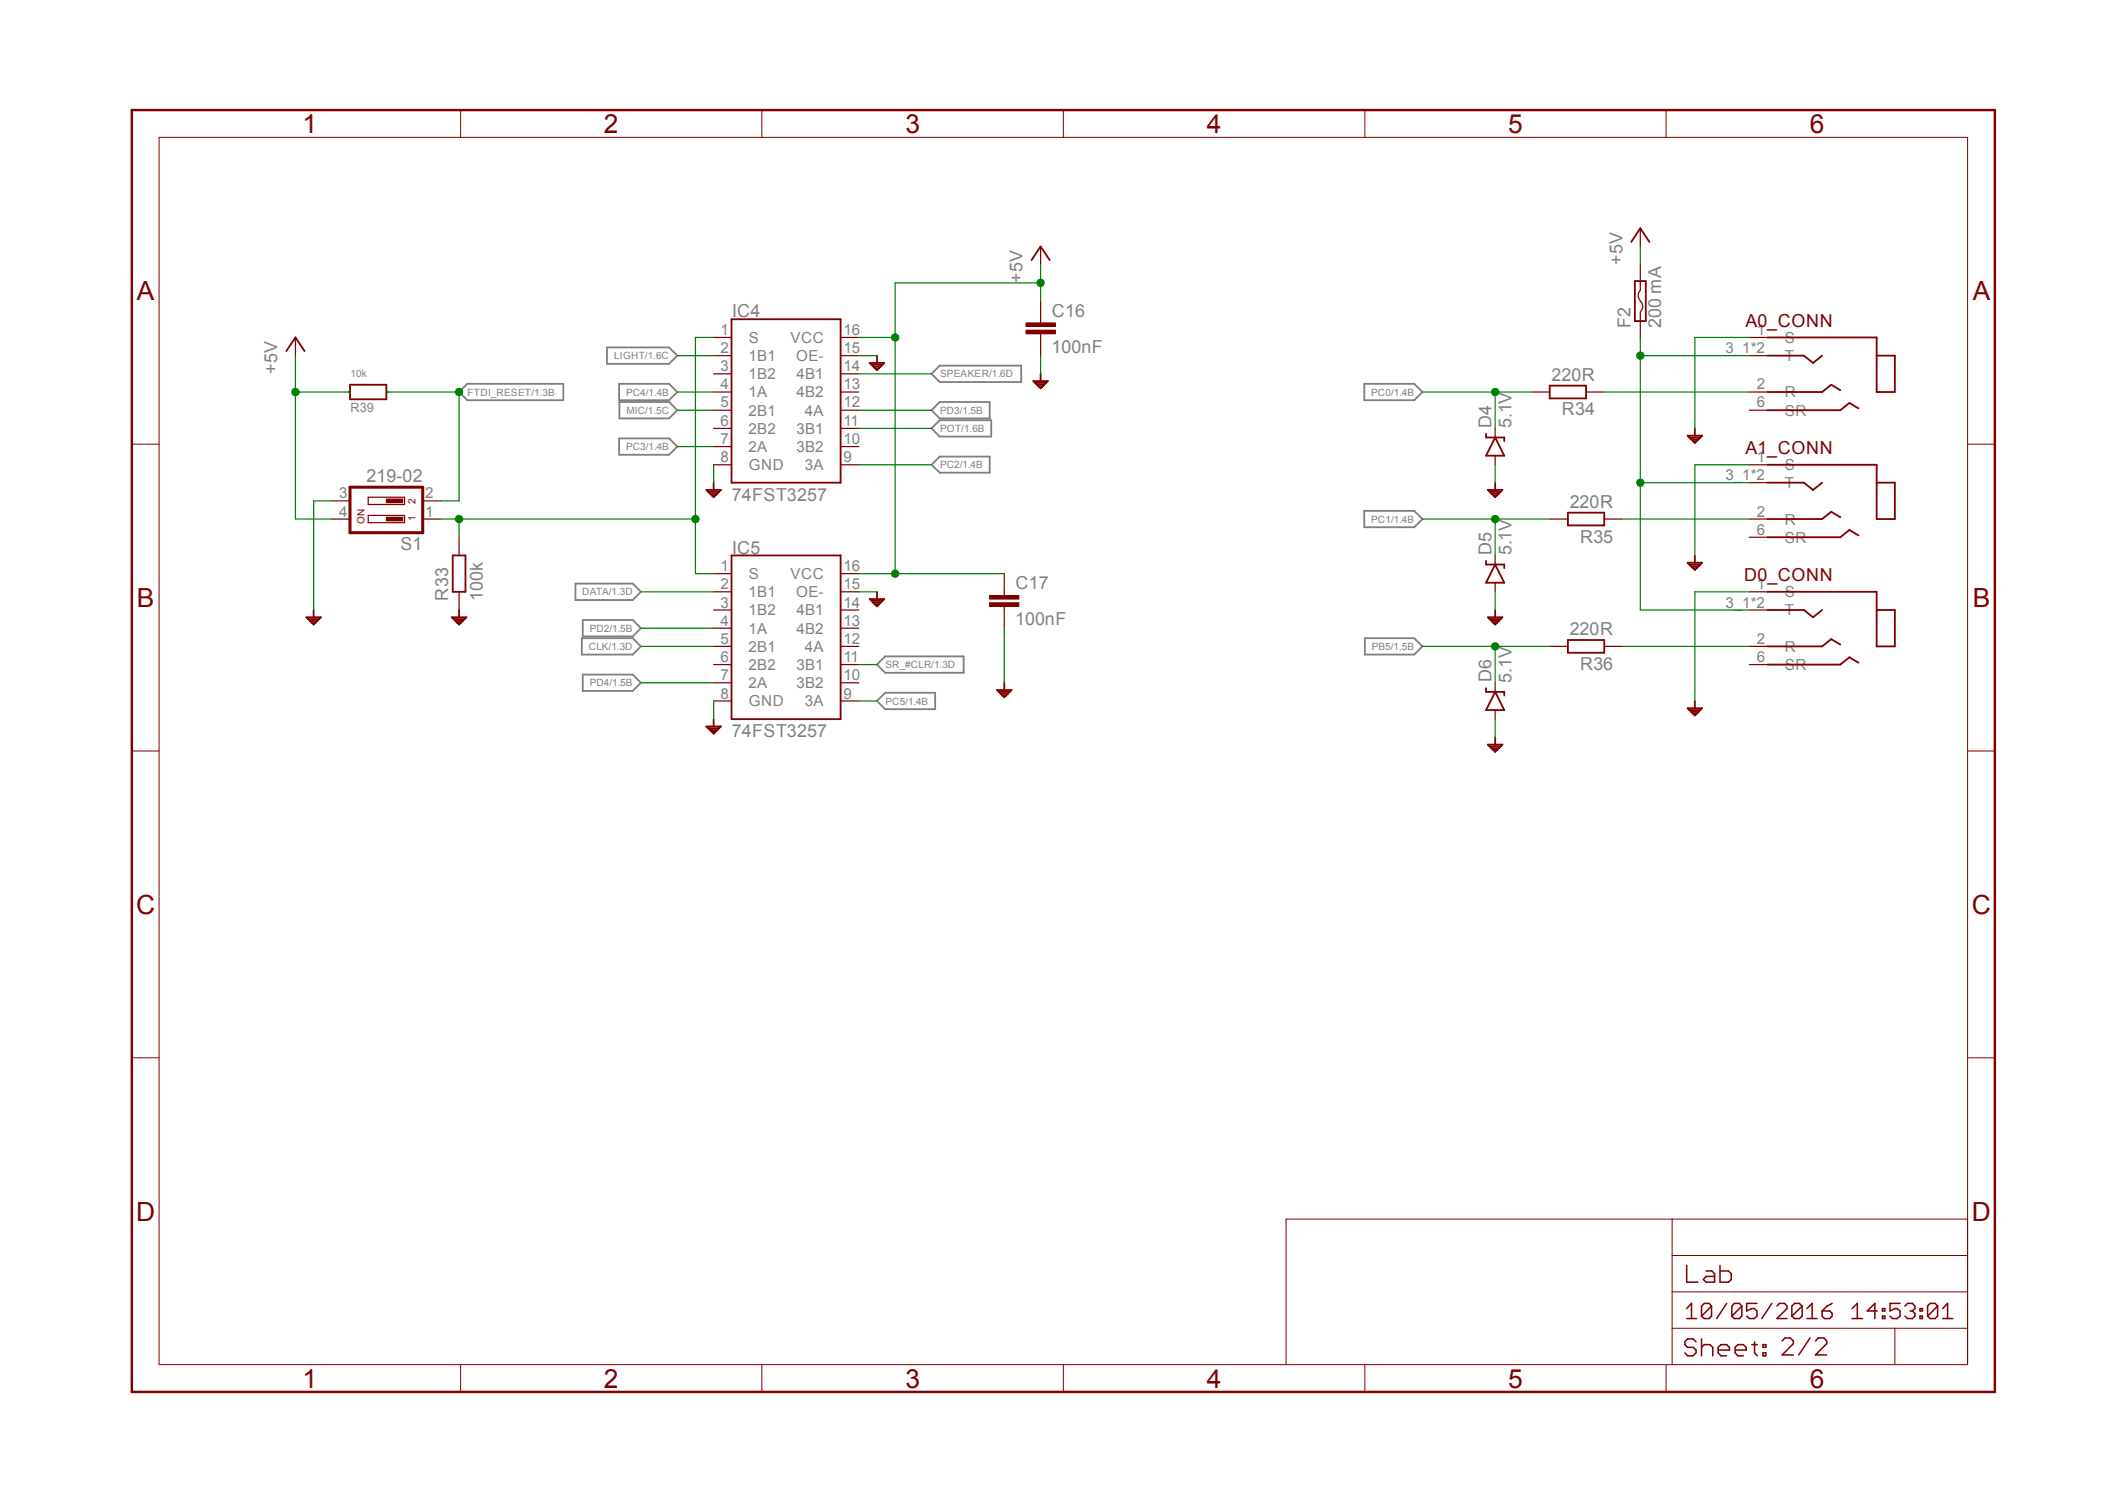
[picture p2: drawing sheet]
<svg xmlns="http://www.w3.org/2000/svg" width="297mm" height="210mm" viewBox="0 0 297 210" stroke-linecap="round" stroke-linejoin="round" font-family="sans-serif">
<g fill="none" stroke="#808080" stroke-width=".25">
<path d="M65.3 53.6h13.4v2.3h-13.4l-1.2-1.2zM84.8 48.5h8.7l1.1 1.2-1.1 1.1h-8.7zM86.5 53.6h7l1.1 1.1-1.1 1.2h-7zM86.5 56.1h7l1.1 1.2-1.1 1.1h-7zM131.3 58.7h7.2v2.3h-7.2l-1.2-1.2zM131.3 56.1h7v2.3h-7l-1.2-1.1zM131.3 51.1h11.4v2.2h-11.4l-1.2-1.1zM190.6 53.6h7l1.1 1.1-1.1 1.2h-7zM86.5 61.2h7l1.1 1.2-1.1 1.1h-7zM130.1 64.9l1.2-1.1h7v2.2h-7zM190.6 71.3h7l1.1 1.2-1.1 1.1h-7zM80.4 81.5h8l1.1 1.1-1.1 1.2h-8z"/>
<path d="M81.3 89.1h7.1l1.1 1.2-1.1 1.1h-7.1zM81.4 94.2h7l1.1 1.1-1.1 1.2h-7zM81.4 86.6h7l1.1 1.1-1.1 1.2h-7zM122.5 97.9l1.2-1.2h6.9v2.3h-6.9zM122.5 92.8l1.2-1.1h10.9v2.2h-10.9zM190.7 89.1h6.9l1.1 1.2-1.1 1.1h-6.9z"/>
</g>
<g fill="none" stroke="#800000" stroke-width=".14">
<path d="M22.2 19.2h252.7v171.3h-252.7zM64.3 15.4v3.8M106.4 15.4v3.8M148.5 15.4v3.8M190.7 15.4v3.8M232.7 15.4v3.8M18.4 62h3.8M274.9 62h3.8M18.4 104.9h3.8M274.9 104.9h3.8M18.4 147.7h3.8M274.9 147.7h3.8"/>
<path d="M233.6 170.2v20.3M233.6 175.3h41.3M274.9 170.2h-95.2v20.3M64.3 190.5v3.9M106.4 190.5v3.9M148.5 190.5v3.9M190.7 190.5v3.9M232.7 190.5v3.9M233.6 185.5h41.3M233.6 180.4h41.3M264.7 185.5v5"/>
</g>
<g fill="none" stroke="#800000" stroke-width=".21">
<path d="M235.6 176.7v2.3h1.6M238.3 177.5h.8l.4 .3v1.2h-1.2l-.3-.4 .3-.4h1.2M240.3 176.7v2.3h1.2l.4-.4v-.8l-.4-.3h-1.2M235.6 182.7l.7-.7v2.1M235.6 184.1h1.4M236.9 187.4l-.4-.5h-.7l-.4 .5v.3l.4 .4h.7l.4 .4v.4l-.4 .4h-.7l-.4-.4M237.7 186.9v2.4M237.7 188.1l.4-.4h.8l.4 .4v1.2M239.1 182.4v1.4l-.3 .3h-.7l-.4-.3M239.1 182.4l-.3-.4h-.7l-.4 .4v1.4M239.1 182.4l-1.4 1.4M240 188.5h1.6v-.4l-.4-.4h-.8l-.4 .4v.8l.4 .4h.8"/>
<path d="M241.2 182l-1.4 2.1M242.4 188.5h1.5v-.4l-.4-.4h-.7l-.4 .4v.8l.4 .4h.7M243.3 182.4v1.4l-.3 .3h-.7l-.4-.3M243.3 182.4l-.3-.4h-.7l-.4 .4v1.4M243.3 182.4l-1.4 1.4M244.7 187.7h.8M245.1 187.4v1.5l.4 .4M245.4 182h-1.4v1l.7-.3h.4l.3 .3v.8l-.3 .3h-.7l-.4-.3M246.3 187.7h.4v.4h-.4zM246.3 188.9h.4v.4h-.4zM247.5 182l-1.4 2.1M248.2 182.4l.4-.4h.7l.3 .4v.3l-1.4 1.4h1.4"/>
<path d="M249 187.2l.3-.4h.8l.4 .4v.4l-1.5 1.6h1.5M251.8 182.4v1.4l-.4 .3h-.7l-.4-.3M251.8 182.4l-.4-.4h-.7l-.4 .4v1.4M251.8 182.4l-1.5 1.4M252.4 184.1h1.4M252.4 182.7l.8-.7v2.1M252.9 186.8l-1.6 2.4M253.6 187.2l.4-.4h.8l.4 .4v.4l-1.6 1.6h1.6M254.6 183h1l.3 .4v.4l-.3 .3h-.7l-.3-.3zM255.9 182l-.7 .4-.6 .6M258.7 184.1h1.5M258.7 182.7l.8-.7v2.1"/>
<path d="M262.3 183h-1.4l1-1v2.1M263 183.8h.3v.3h-.3zM263 182.7h.3v.3h-.3zM265.4 182h-1.4v1l.7-.3h.3l.4 .3v.8l-.4 .3h-.6l-.4-.3M266.1 182.4l.4-.4h.7l.3 .4v.3l-.3 .3M266.8 183h.4M267.2 183l.3 .4v.4l-.3 .3h-.7l-.4-.3M268.2 183.8h.4v.3h-.4zM268.2 182.7h.4v.3h-.4zM270.7 182.4v1.4l-.4 .3h-.7l-.3-.3M270.7 182.4l-.4-.4h-.7l-.3 .4v1.4M270.7 182.4l-1.4 1.4"/>
<path d="M271.4 184.1h1.4M271.4 182.7l.7-.7v2.1"/>
</g>
<path d="M18.4 15.4h260.3v179h-260.3z" fill="none" stroke="#800000" stroke-width=".34"/>
<path d="M48.9 68h10.2v6.4h-10.2z" fill="none" stroke="#800000" stroke-width=".42"/>
<path d="M51.4 69.4h5.1v1h-5.1zM51.4 72h5.1v1h-5.1z" fill="none" stroke="#800000" stroke-width=".17"/>
<path d="M54 72.2h2.3v.5h-2.3z" fill-rule="evenodd" fill="#800000"/>
<path d="M54 72.2h2.3v.5h-2.3z" fill="none" stroke="#800000" stroke-width=".14"/>
<path d="M54 69.7h2.3v.5h-2.3z" fill-rule="evenodd" fill="#800000"/>
<path d="M54 69.7h2.3v.5h-2.3z" fill="none" stroke="#800000" stroke-width=".14"/>
<g fill="none" stroke="#800000" stroke-width=".17">
<path d="M99.7 47.1h2.5M99.7 49.7h2.5M99.7 52.2h2.5M99.7 54.7h2.5M99.7 57.3h2.5M99.7 59.8h2.5M117.4 47.1h2.6M117.4 49.7h2.6M117.4 52.2h2.6M117.4 54.7h2.6M117.4 57.3h2.6M117.4 59.8h2.6"/>
<path d="M145.4 44.6v.5M145.4 46.6v.5M46.4 69.9h2.5M46.4 72.5h2.5M59.1 69.9h2.5M59.1 72.5h2.5M99.7 62.4h2.5M99.7 64.9h2.5M117.4 62.4h2.6M117.4 64.9h2.6M99.7 80.1h2.5M99.7 82.6h2.5"/>
<path d="M99.7 85.2h2.5M99.7 87.7h2.5M99.7 90.3h2.5M99.7 92.8h2.5M99.7 95.3h2.5M99.7 97.9h2.5M117.4 80.1h2.6M117.4 82.6h2.6M117.4 85.2h2.6M117.4 87.7h2.6M117.4 90.3h2.6M117.4 92.8h2.6"/>
<path d="M117.4 95.3h2.6M117.4 97.9h2.6"/>
</g>
<g fill="none" stroke="#800000" stroke-width=".25">
<path d="M102.2 44.6h15.2v22.8h-15.2zM144.4 53.2h2l-1 1zM144.6 53.5h1.5M144.9 53.7h1M145.1 54h.5M145.4 52.2v1M98.7 68.4h2l-1 1zM98.9 68.7h1.6M99.2 68.9h1M99.4 69.2h.5M99.7 67.4v1M102.2 77.6h15.2v22.8h-15.2z"/>
<path d="M98.7 101.4h2l-1 1zM98.9 101.7h1.6M99.2 101.9h1M99.4 102.2h.5M99.7 100.4v1"/>
</g>
<path d="M143.3 46.1h4.1v.5h-4.1z" fill-rule="evenodd" fill="#800000"/>
<path d="M143.3 46.1h4.1v.5h-4.1z" fill="none" stroke="#800000" stroke-width=".14"/>
<path d="M143.3 45.1h4.1v.5h-4.1z" fill-rule="evenodd" fill="#800000"/>
<path d="M143.3 45.1h4.1v.5h-4.1z" fill="none" stroke="#800000" stroke-width=".14"/>
<g fill="none" stroke="#800000" stroke-width=".17">
<path d="M145.4 34.4v2.6M229.2 37v3.5a1.19 1.19 0 0 0 .2 1.8 .99 .99 0 0 1-.2 1.3v3.5M229.2 31.9v2.5M41.3 47.1v2.6M145.4 42v2.6M145.4 47.1v2.6M208.9 59.8v1.3M214 54.7h2.5M221.6 54.7h2.5M244.4 54.7h2.5M244.4 57.3h2.5M244.4 49.7h2.5"/>
<path d="M244.4 47.1h2.5M64.1 75v2.6M208.9 63.6v1.3M208.9 77.6v1.2M216.5 72.5h2.5M224.1 72.5h2.5M244.4 72.5h2.5M244.4 75h2.5M244.4 67.4h2.5M244.4 64.9h2.5M64.1 82.6v2.6M140.3 82.6v.5"/>
<path d="M140.3 84.7v.5M208.9 81.4v1.2M208.9 95.3v1.3M208.9 99.1v1.3M216.5 90.3h2.5M224.1 90.3h2.5M244.4 90.3h2.5M244.4 92.8h2.5M244.4 85.2h2.5M244.4 82.6h2.5"/>
</g>
<g fill="none" stroke="#800000" stroke-width=".25">
<path d="M144.1 36.3l1.3-1.9 1.2 1.9M227.9 33.8l1.3-1.9 1.2 1.9M228.4 39.2h1.5v5.6h-1.5zM40 49l1.3-1.9 1.2 1.9M121.5 50.7h2l-1 1zM121.8 50.9h1.5M122 51.2h1M122.3 51.4h.5M122.5 49.7v1M216.5 53.8h5.1v1.8h-5.1zM236.8 59.8v1M246.9 47.1h15.3v7.6h2.5v-5h-2.5"/>
<path d="M246.9 49.7h5.1l1.3 1 1.3-1M257.1 54.5l-1.3-.8-1.2 1h-7.7M259.6 57l-1.2-.7-1.3 1h-10.2M63.2 77.6h1.8v5h-1.8zM207.6 78.3v.5h2.5v.5M207.6 60.6v.5h2.5v.5M207.9 68.4h2l-1 1zM208.1 68.7h1.5M208.4 68.9h1M208.6 69.2h.5M208.9 78.8l1.2 2.6h-2.5zM208.9 61.1l1.2 2.5h-2.5z"/>
<path d="M208.9 67.4v1M219 71.6h5.1v1.8h-5.1zM235.8 78.6h2l-1 1zM235.8 60.8h2l-1 1zM236 78.8h1.5M236 61.1h1.5M236.3 79.1h1M236.3 61.3h1M236.5 79.3h.5M236.5 61.6h.5M236.8 77.6v1M246.9 64.9h15.3v7.6h2.5v-5.1h-2.5"/>
<path d="M246.9 67.4h5.1l1.3 1 1.3-1M257.1 72.2l-1.3-.7-1.2 1h-7.7M259.6 74.8l-1.2-.8-1.3 1h-10.2M63.1 86.2h2.1l-1.1 1zM63.4 86.4h1.5M63.6 86.7h1M63.9 87h.5M64.1 85.2v1M121.5 83.7h2l-1 1zM121.8 83.9h1.5M122 84.2h1M122.3 84.4h.5"/>
<path d="M122.5 82.6v1.1M207.6 96.1v.5h2.5v.5M207.9 86.2h2l-1 1zM208.1 86.4h1.5M208.4 86.7h1M208.6 87h.5M208.9 96.6l1.2 2.5h-2.5zM208.9 85.2v1M219 89.4h5.1v1.7h-5.1zM235.8 98.9h2l-1 1zM236 99.1h1.5M236.3 99.4h1"/>
<path d="M236.5 99.7h.5M236.8 97.9v1M246.9 82.6h15.3v7.7h2.5v-5.1h-2.5M246.9 85.2h5.1l1.3 1 1.3-1M257.1 90l-1.3-.8-1.2 1.1h-7.7M259.6 92.5l-1.2-.7-1.3 1h-10.2M207.9 104h2l-1 1zM208.1 104.2h1.5M208.4 104.5h1M208.6 104.7h.5M208.9 103v1"/>
</g>
<path d="M138.3 84.2h4v.5h-4z" fill-rule="evenodd" fill="#800000"/>
<path d="M138.3 84.2h4v.5h-4z" fill="none" stroke="#800000" stroke-width=".14"/>
<path d="M138.3 83.1h4v.6h-4z" fill-rule="evenodd" fill="#800000"/>
<path d="M138.3 83.1h4v.6h-4z" fill="none" stroke="#800000" stroke-width=".14"/>
<path d="M140.3 80.1v2.5M140.3 85.2v2.5" fill="none" stroke="#800000" stroke-width=".17"/>
<g fill="none" stroke="#800000" stroke-width=".25">
<path d="M48.6 54.7h.3M48.9 53.7h5.1v2.1h-5.1zM54 54.7h.2M42.8 86.2h2l-1 1zM43.1 86.4h1.5M43.3 86.7h1M43.6 87h.5M43.8 85.2v1M139.3 96.4h2l-1 1zM139.5 96.6h1.6M139.8 96.9h1M140 97.1h.5"/>
<path d="M140.3 95.3v1.1"/>
</g>
<g fill="none" stroke="#008000" stroke-width=".17">
<path d="M94.6 57.3h5.1M120 49.7h2.5M120 59.8h10.1M145.4 49.7v2.5M198.7 54.7h15.3M208.9 54.7v5.1M244.4 47.1h-7.6v12.7M46.4 69.9h-2.6v15.3M99.7 64.9v2.5M208.9 64.9v2.5M244.4 64.9h-7.6v12.7M99.7 97.9v2.5"/>
<path d="M120 82.6h2.5M140.3 87.7v7.6M208.9 82.6v2.6M244.4 82.6h-7.6v15.3M208.9 100.4v2.6"/>
</g>
<circle cx="208.9" cy="54.7" r=".51" fill="#008000"/>
<circle cx="208.9" cy="54.7" r=".51" fill="none" stroke="#008000" stroke-width=".14"/>
<path d="M198.7 72.5h17.8M208.9 72.5v5.1" fill="none" stroke="#008000" stroke-width=".17"/>
<circle cx="208.9" cy="72.5" r=".51" fill="#008000"/>
<circle cx="208.9" cy="72.5" r=".51" fill="none" stroke="#008000" stroke-width=".14"/>
<path d="M94.6 49.7h5.1M94.6 54.7h5.1M120 57.3h10.1M120 52.2h10.1M94.6 62.4h5.1M120 64.9h10.1M89.5 95.3h10.2M89.5 90.3h10.2M89.5 87.7h10.2M89.5 82.6h10.2M198.7 90.3h17.8M208.9 90.3v5" fill="none" stroke="#008000" stroke-width=".17"/>
<circle cx="208.9" cy="90.3" r=".51" fill="#008000"/>
<circle cx="208.9" cy="90.3" r=".51" fill="none" stroke="#008000" stroke-width=".14"/>
<path d="M99.7 47.1h-2.5v33h2.5M61.6 72.5h2.5v2.5" fill="none" stroke="#008000" stroke-width=".17"/>
<circle cx="64.1" cy="72.5" r=".51" fill="#008000"/>
<circle cx="64.1" cy="72.5" r=".51" fill="none" stroke="#008000" stroke-width=".14"/>
<path d="M64.1 72.5h33.1" fill="none" stroke="#008000" stroke-width=".17"/>
<circle cx="97.2" cy="72.5" r=".51" fill="#008000"/>
<circle cx="97.2" cy="72.5" r=".51" fill="none" stroke="#008000" stroke-width=".14"/>
<path d="M41.3 49.7v22.8h5.1M41.3 54.7h7.6" fill="none" stroke="#008000" stroke-width=".17"/>
<circle cx="41.3" cy="54.7" r=".51" fill="#008000"/>
<circle cx="41.3" cy="54.7" r=".51" fill="none" stroke="#008000" stroke-width=".14"/>
<path d="M145.4 37v5M145.4 39.5h-20.3v40.6h-5.1M120 47.1h5.1" fill="none" stroke="#008000" stroke-width=".17"/>
<circle cx="145.4" cy="39.5" r=".51" fill="#008000"/>
<circle cx="145.4" cy="39.5" r=".51" fill="none" stroke="#008000" stroke-width=".14"/>
<circle cx="125" cy="47.1" r=".51" fill="#008000"/>
<circle cx="125" cy="47.1" r=".51" fill="none" stroke="#008000" stroke-width=".14"/>
<circle cx="125" cy="80.1" r=".51" fill="#008000"/>
<circle cx="125" cy="80.1" r=".51" fill="none" stroke="#008000" stroke-width=".14"/>
<path d="M229.2 34.4v2.6M229.2 49.7v35.5M125.1 80.1h15.2" fill="none" stroke="#008000" stroke-width=".17"/>
<circle cx="229.1" cy="67.4" r=".51" fill="#008000"/>
<circle cx="229.1" cy="67.4" r=".51" fill="none" stroke="#008000" stroke-width=".14"/>
<path d="M229.2 47.1v2.6" fill="none" stroke="#008000" stroke-width=".17"/>
<circle cx="229.1" cy="49.7" r=".51" fill="#008000"/>
<circle cx="229.1" cy="49.7" r=".51" fill="none" stroke="#008000" stroke-width=".14"/>
<path d="M54 54.7h10.1v15.2h-2.5M224.1 54.7h20.3M229.2 49.7h15.2M226.6 72.5h17.8M229.2 67.4h15.2M226.6 90.3h17.8M229.2 85.2h15.2" fill="none" stroke="#008000" stroke-width=".17"/>
<circle cx="64.1" cy="54.7" r=".51" fill="#008000"/>
<circle cx="64.1" cy="54.7" r=".51" fill="none" stroke="#008000" stroke-width=".14"/>
<path d="M120 97.9h2.5M120 92.8h2.5" fill="none" stroke="#008000" stroke-width=".17"/>
<g font-size="3.7" fill="#800000">
<text x="42.2" y="18.6">1</text>
<text x="84.4" y="18.6">2</text>
<text x="126.5" y="18.6">3</text>
<text x="168.6" y="18.6">4</text>
<text x="210.7" y="18.6">5</text>
<text x="252.8" y="18.6">6</text>
<text x="19.1" y="41.9">A</text>
<text x="275.6" y="41.9">A</text>
<text x="19.1" y="84.8">B</text>
<text x="275.6" y="84.8">B</text>
<text x="19" y="127.6">C</text>
<text x="275.5" y="127.6">C</text>
<text x="19" y="170.4">D</text>
<text x="275.5" y="170.4">D</text>
<text x="42.2" y="193.8">1</text>
<text x="84.4" y="193.8">2</text>
<text x="126.5" y="193.8">3</text>
<text x="168.6" y="193.8">4</text>
<text x="210.7" y="193.8">5</text>
<text x="252.8" y="193.8">6</text>
</g>
<g font-size="2.5" fill="#808080">
<text x="142.8" y="39.5" transform="rotate(-90 142.8 39.5)">+5V</text>
<text x="226.7" y="37" transform="rotate(-90 226.7 37)">+5V</text>
<text x="102.3" y="44.3">IC4</text>
<text x="146.9" y="44.2">C16</text>
<text x="227.8" y="45.8" transform="rotate(-90 227.8 45.8)">F2</text>
<text x="232.1" y="45.8" transform="rotate(-90 232.1 45.8)">200 mA</text>
<text x="38.7" y="52.2" transform="rotate(-90 38.7 52.2)">+5V</text>
<text x="146.9" y="49.3">100nF</text>
<text x="216.7" y="53.2">220R</text>
<text x="208.4" y="59.8" transform="rotate(-90 208.4 59.8)">D4</text>
<text x="211.2" y="59.8" transform="rotate(-90 211.2 59.8)">5.1V</text>
<text x="218.2" y="58">R34</text>
<text x="51.2" y="67.3">219-02</text>
<text x="102.2" y="69.9">74FST3257</text>
<text x="219.3" y="71">220R</text>
<text x="56" y="76.8">S1</text>
<text x="102.3" y="77.3">IC5</text>
<text x="208.4" y="77.5" transform="rotate(-90 208.4 77.5)">D5</text>
<text x="211.2" y="77.6" transform="rotate(-90 211.2 77.6)">5.1V</text>
<text x="220.7" y="75.8">R35</text>
<text x="62.6" y="83.9" transform="rotate(-90 62.6 83.9)">R33</text>
<text x="67.4" y="83.9" transform="rotate(-90 67.4 83.9)">100k</text>
<text x="141.9" y="82.3">C17</text>
<text x="141.8" y="87.3">100nF</text>
<text x="219.3" y="88.7">220R</text>
<text x="208.4" y="95.3" transform="rotate(-90 208.4 95.3)">D6</text>
<text x="211.2" y="95.3" transform="rotate(-90 211.2 95.3)">5.1V</text>
<text x="220.7" y="93.6">R36</text>
<text x="102.2" y="103">74FST3257</text>
</g>
<g font-size="2.5" fill="#800000">
<text x="243.8" y="45.6">A0_CONN</text>
<text x="243.8" y="63.4">A1_CONN</text>
<text x="243.7" y="81.1">D0_CONN</text>
</g>
<g font-size="2.1" fill="#808080">
<text x="100.7" y="46.7">1</text>
<text x="104.6" y="47.9">S</text>
<text x="110.4" y="47.9">VCC</text>
<text x="117.8" y="46.7">16</text>
<text x="245.4" y="46.7">1</text>
<text x="249.3" y="47.9">S</text>
<text x="100.7" y="49.3">2</text>
<text x="100.7" y="51.8">3</text>
<text x="104.6" y="50.4">1B1</text>
<text x="104.6" y="53">1B2</text>
<text x="111.2" y="50.4">OE-</text>
<text x="111.3" y="53">4B1</text>
<text x="117.8" y="51.8">14</text>
<text x="117.8" y="49.3">15</text>
<text x="241" y="49.3">3_1*2</text>
<text x="249.3" y="50.4">T</text>
<text x="100.7" y="54.4">4</text>
<text x="100.7" y="56.9">5</text>
<text x="100.7" y="59.4">6</text>
<text x="104.6" y="55.5">1A</text>
<text x="104.6" y="58">2B1</text>
<text x="111.3" y="55.5">4B2</text>
<text x="112.4" y="58">4A</text>
<text x="117.8" y="59.4">11</text>
<text x="117.8" y="56.9">12</text>
<text x="117.8" y="54.4">13</text>
<text x="245.4" y="56.9">6</text>
<text x="245.4" y="54.4">2</text>
<text x="249.3" y="58">SR</text>
<text x="249.3" y="55.5">R</text>
<text x="100.7" y="62">7</text>
<text x="100.7" y="64.5">8</text>
<text x="104.6" y="60.6">2B2</text>
<text x="104.6" y="63.1">2A</text>
<text x="104.6" y="65.7">GND</text>
<text x="111.3" y="63.1">3B2</text>
<text x="111.3" y="60.6">3B1</text>
<text x="112.4" y="65.7">3A</text>
<text x="117.8" y="64.5">9</text>
<text x="117.8" y="62">10</text>
<text x="245.4" y="64.5">1</text>
<text x="249.3" y="65.7">S</text>
<text x="47.4" y="69.6">3</text>
<text x="59.4" y="69.6">2</text>
<text x="241" y="67.1">3_1*2</text>
<text x="249.3" y="68.2">T</text>
<text x="47.4" y="72.1">4</text>
<text x="59.4" y="72.1">1</text>
<text x="245.4" y="74.7">6</text>
<text x="245.4" y="72.1">2</text>
<text x="249.3" y="75.8">SR</text>
<text x="249.3" y="73.2">R</text>
<text x="100.7" y="79.8">1</text>
<text x="100.7" y="82.3">2</text>
<text x="104.6" y="83.4">1B1</text>
<text x="104.6" y="80.9">S</text>
<text x="110.4" y="80.9">VCC</text>
<text x="111.2" y="83.4">OE-</text>
<text x="117.8" y="82.3">15</text>
<text x="117.8" y="79.8">16</text>
<text x="245.4" y="82.3">1</text>
<text x="249.3" y="83.4">S</text>
<text x="100.7" y="84.8">3</text>
<text x="100.7" y="87.4">4</text>
<text x="100.7" y="89.9">5</text>
<text x="104.6" y="85.9">1B2</text>
<text x="104.6" y="88.5">1A</text>
<text x="111.3" y="88.5">4B2</text>
<text x="111.3" y="85.9">4B1</text>
<text x="117.8" y="89.9">12</text>
<text x="117.8" y="87.4">13</text>
<text x="117.8" y="84.8">14</text>
<text x="241" y="84.8">3_1*2</text>
<text x="245.4" y="89.9">2</text>
<text x="249.3" y="85.9">T</text>
<text x="100.7" y="92.5">6</text>
<text x="100.7" y="95">7</text>
<text x="104.6" y="91">2B1</text>
<text x="104.6" y="93.6">2B2</text>
<text x="111.3" y="93.6">3B1</text>
<text x="112.4" y="91">4A</text>
<text x="117.8" y="95">10</text>
<text x="117.8" y="92.5">11</text>
<text x="245.4" y="92.5">6</text>
<text x="249.3" y="93.6">SR</text>
<text x="249.3" y="91">R</text>
<text x="100.7" y="97.5">8</text>
<text x="104.6" y="96.1">2A</text>
<text x="104.6" y="98.6">GND</text>
<text x="111.3" y="96.1">3B2</text>
<text x="112.4" y="98.6">3A</text>
<text x="117.8" y="97.5">9</text>
</g>
<text font-size="1.8" fill="#808080" x="49" y="57.5">R39</text>
<g font-size="1.4" fill="#808080">
<text x="49" y="52.7">10k</text>
<text x="85.8" y="50.2">LIGHT/1.6C</text>
<text x="131.3" y="52.7">SPEAKER/1.6D</text>
<text x="65.3" y="55.2">FTDI_RESET/1.3B</text>
<text x="87.5" y="55.2">PC4/1.4B</text>
<text x="87.5" y="57.8">MIC/1.5C</text>
<text x="131.3" y="57.8">PD3/1.5B</text>
<text x="191.6" y="55.2">PC0/1.4B</text>
<text x="87.5" y="62.9">PC3/1.4B</text>
<text x="131.3" y="60.3">POT/1.6B</text>
<text x="131.3" y="65.4">PC2/1.4B</text>
<text x="191.6" y="73">PC1/1.4B</text>
<text x="81.3" y="83.1">DATA/1.3D</text>
<text x="82.4" y="88.2">PD2/1.5B</text>
<text x="82.3" y="90.8">CLK/1.3D</text>
<text x="82.4" y="95.8">PD4/1.5B</text>
<text x="123.7" y="93.3">SR_#CLR/1.3D</text>
<text x="191.6" y="90.8">PB5/1.5B</text>
<text x="123.7" y="98.4">PC5/1.4B</text>
</g>
<g font-size="1.4" fill="#800000">
<text x="58" y="70.3" transform="rotate(-90 58 70.3)">2</text>
<text x="50.9" y="73.2" transform="rotate(-90 50.9 73.2)">ON</text>
<text x="58" y="72.7" transform="rotate(-90 58 72.7)">1</text>
</g>
</svg>
